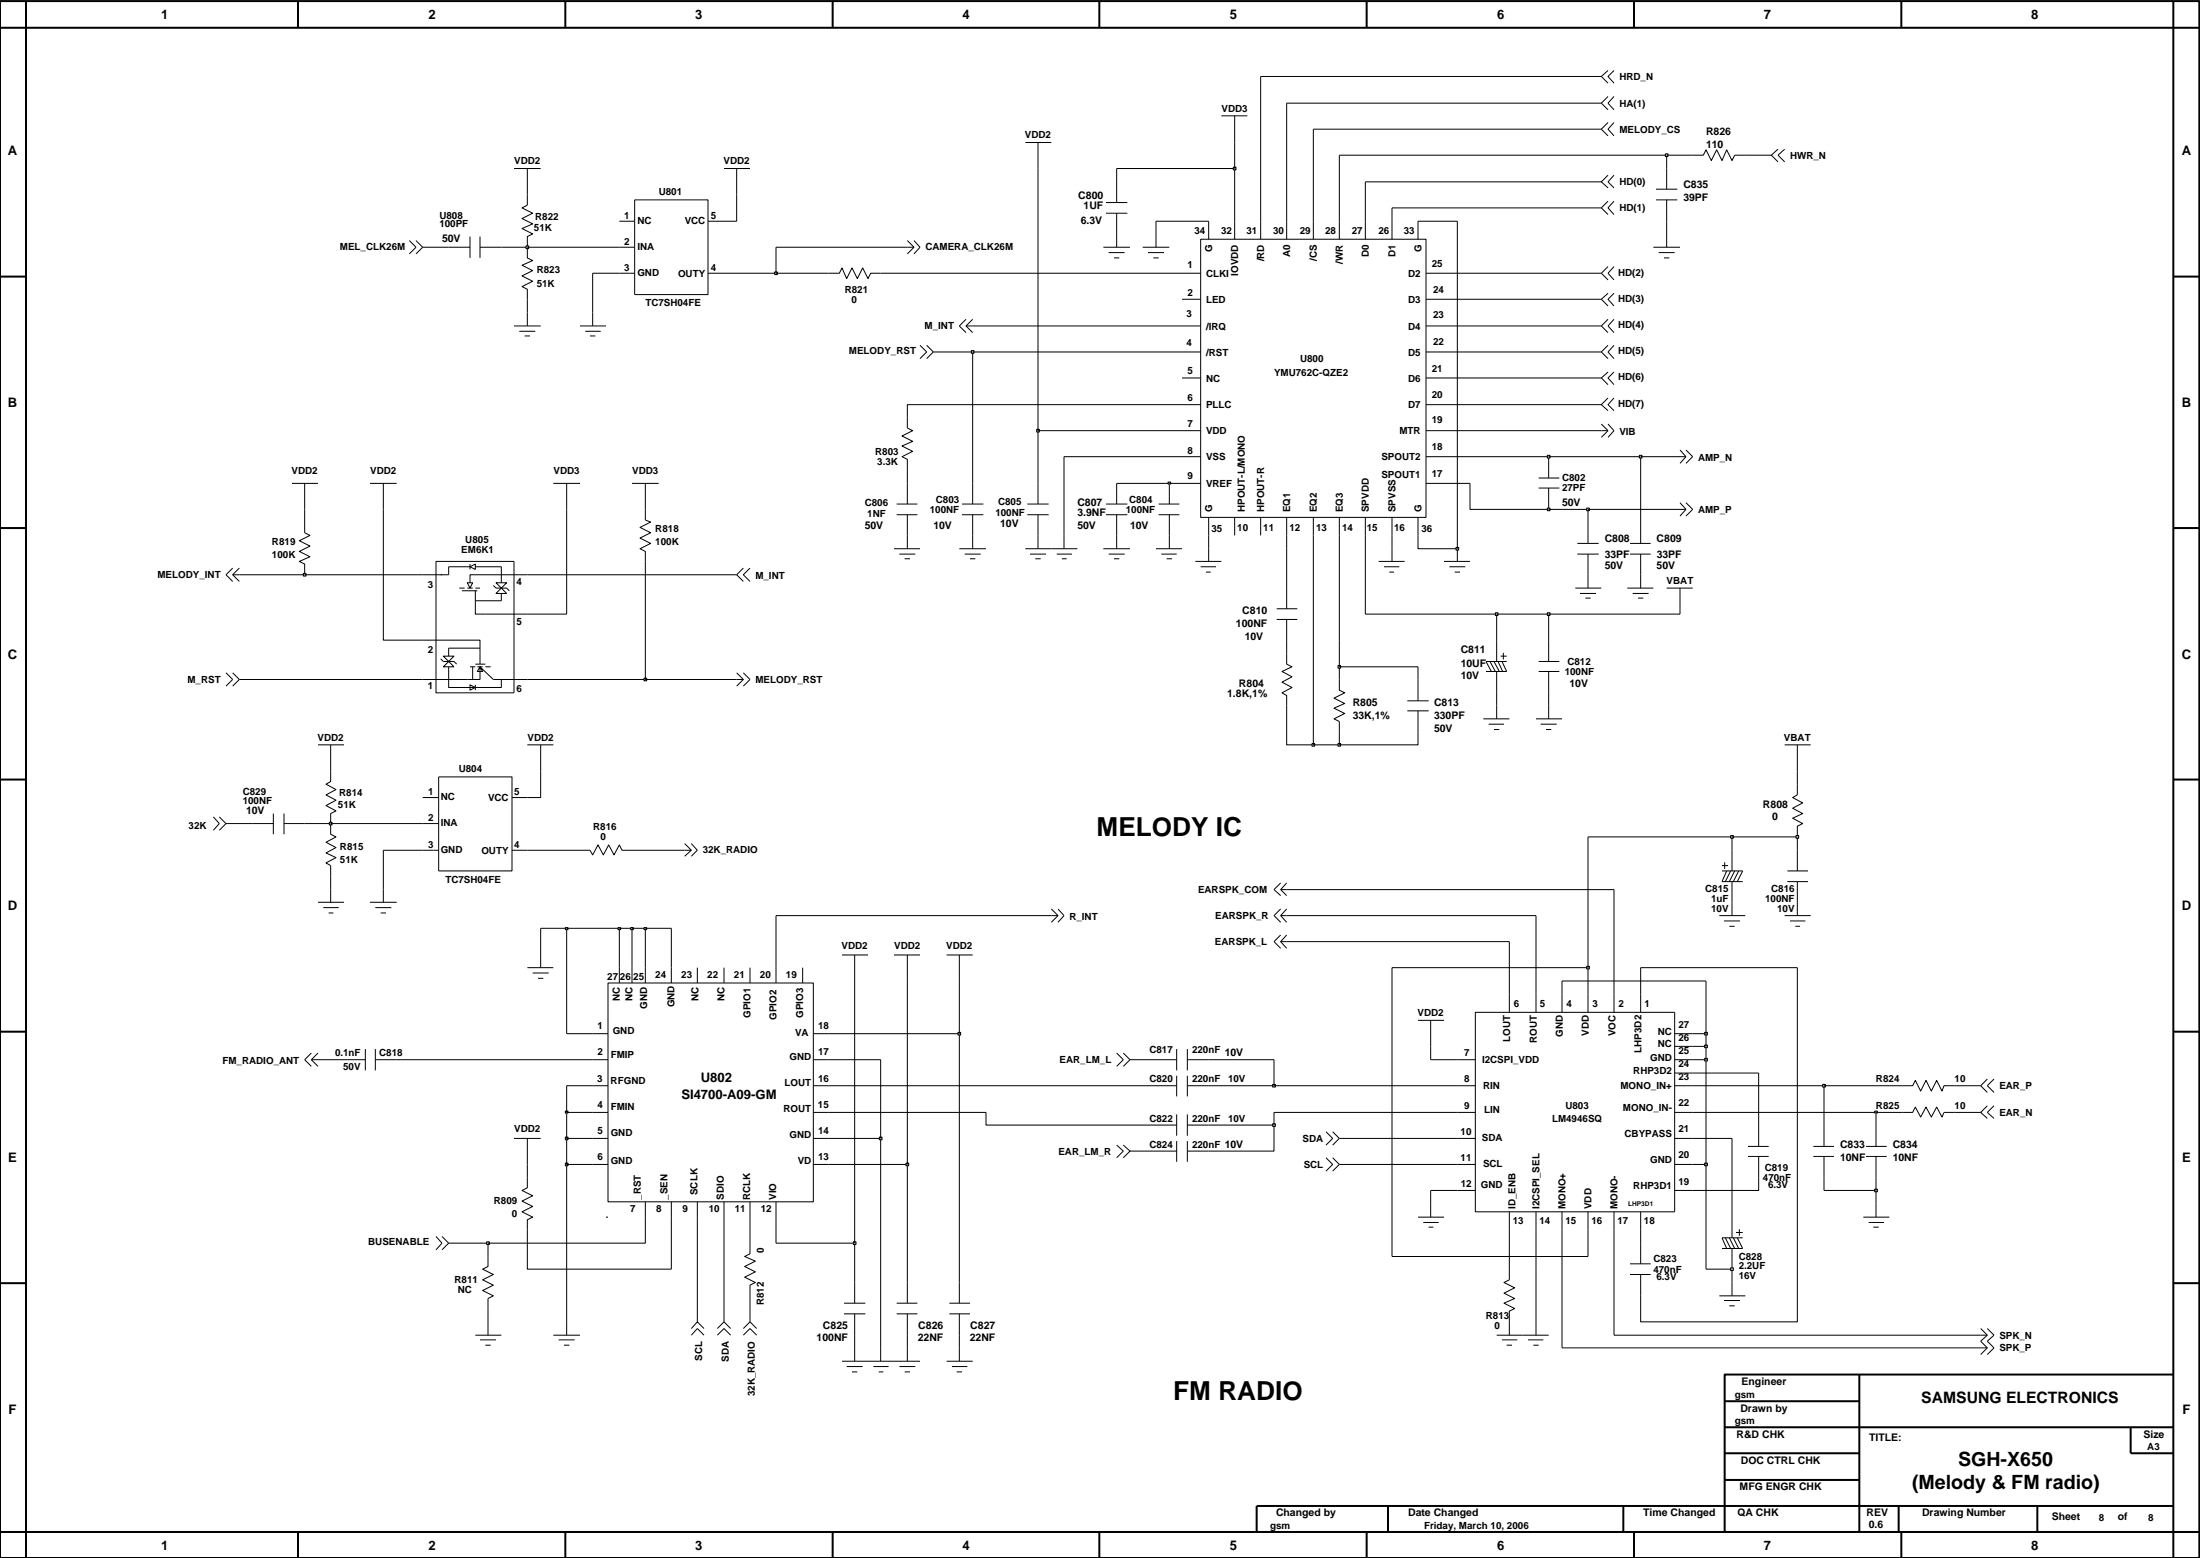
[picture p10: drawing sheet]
<svg xmlns="http://www.w3.org/2000/svg" width="279mm" height="198mm" viewBox="0 0 279 198" stroke-linecap="round" stroke-linejoin="round" font-family="sans-serif">
<g fill="none" stroke="#000" stroke-width=".13">
<path d="M130.2 18.1h3.3M131.8 18.1v3.3M155.1 14.7h3.3M156.8 14.7v3.4M204.2 15.5l-.8 .9 .8 .8M204.2 12.2l-.8 .9 .8 .8M204.2 8.9l-.8 .8 .8 .9M205 15.5l-.8 .9 .8 .8M205 8.9l-.8 .8 .8 .9M205 12.2l-.8 .9 .8 .8M215 19.7h1.3l.4-.7 .6 1.4 .7-1.4 .7 1.4 .6-1.4 .7 1.4 .3-.7h1.4M225.8 18.9l-.8 .8 .8 .8"/>
<path d="M226.7 18.9l-.9 .8 .9 .8M52 30.5l.8 .9-.8 .8M52.8 30.5l.9 .9-.9 .8M57 31.4h2.7M59.7 30v2.7M61 31.4h2.7M61 30v2.7M65.3 21.4h3.4M67 21.4v4.6l-.7 .4 1.3 .7-1.3 .6 1.3 .7-1.3 .6 1.3 .7-.6 .3v2.7l.6 .4-1.3 .6 1.3 .6-1.3 .7 1.3 .7-1.3 .7 .7 .3v1.3M67 39.7v1.7M75.3 39.7v1.7M78.7 31.4h1.9"/>
<path d="M78.7 34.7h1.9M78.7 28.1h1.9M80.6 25.4h9.3v12h-9.3zM89.9 34.7h2M89.9 28.1h2M91.9 21.4h3.3M93.6 21.4v3.3M105.2 34.7h1.4l.3-.7 .6 1.4 .7-1.4 .7 1.4 .7-1.4 .6 1.4 .4-.7h1.2M115.2 30.5l.9 .9-.9 .8M115.2 31.4h.9M116.1 30.5l.7 .9-.7 .8M140.1 31.4h3.4"/>
<path d="M140.5 27.1h2.7M140.5 25.7h2.7M140.8 32.1h2M141.5 32.7h.7M141.8 23.1v2.6M141.8 27.1v4.3M145.1 31.4h3.4M145.8 32.1h2M146.5 32.7h.7M146.8 29.7v1.7M150.1 34.7h2.4M150.1 38h2.4"/>
<path d="M152.5 30.4h28.6v35.3h-28.6zM153.5 28.1v2.3M156.8 28.1v2.3M160.1 28.1v2.3M163.4 28.1v2.3M166.8 28.1v2.3M170.1 28.1v2.3M173.4 28.1v2.3M176.8 28.1v2.3M180.1 28.1v2.3M181.1 34.7h2.3M181.1 38h2.3"/>
<path d="M204.2 22.2l-.8 .9 .8 .7M204.2 37.2l-.8 .8 .8 .8M204.2 25.5l-.8 .9 .8 .8M204.2 33.8l-.8 .9 .8 .8M205 37.2l-.8 .8 .8 .8M205 25.5l-.8 .9 .8 .8M205 33.8l-.8 .9 .8 .8M205 22.2l-.8 .9 .8 .7M210 31.4h3.4M210.3 25.4h2.7M210.3 24h2.7M210.7 32.1h2"/>
<path d="M211.3 32.7h.7M211.7 21.4v2.6M211.7 25.4v2.7M211.7 29.7v1.7M65.3 41.4h3.4M66 42h2M66.6 42.6h.7M73.7 41.4h3.3M74.3 42h2M74.9 42.6h.7M115.2 53v1.3l.7 .4-1.3 .6 1.3 .7-1.3 .6 1.3 .7-1.3 .7 .6 .3v1.4M116.8 43.8l.9 .9-.9 .8"/>
<path d="M117.7 43.8l.8 .9-.8 .8M122.7 41.4h.8M122.7 40.5l-.9 .9 .9 .8M123.5 40.5l-.8 .9 .8 .8M150.1 41.4h2.4M150.1 54.7h2.4M150.1 44.7h2.4M150.1 48h2.4M150.1 51.4h2.4M150.1 58h2.4M181.1 41.4h2.3M181.1 54.7h2.3"/>
<path d="M181.1 44.7h2.3M181.1 48h2.3M181.1 51.4h2.3M181.1 58h2.3M196.7 58v2.7M203.4 53.8l.8 .9M203.4 54.7h.8M204.2 50.5l-.8 .9 .8 .7M204.2 53.8l.8 .9-.8 .8M204.2 54.7l-.8 .8M204.2 47.2l-.8 .8 .8 .8M204.2 43.8l-.8 .9 .8 .8"/>
<path d="M204.2 40.5l-.8 .9 .8 .8M205 47.2l-.8 .8 .8 .8M205 50.5l-.8 .9 .8 .7M205 43.8l-.8 .9 .8 .8M205 40.5l-.8 .9 .8 .8M213.4 58h.7M213.4 57.1l.7 .9M214.1 57.1l.9 .9-.9 .8M214.1 58l-.7 .8M29.5 73h.9M29.5 72.1l-.8 .9 .8 .8M29.5 73l.9 .8"/>
<path d="M30.4 72.1l-.9 .9M37.1 61.4h3.3M38.7 66.3v1.3l.7 .4-1.4 .6 1.4 .7-1.4 .7 1.4 .7-1.4 .6 .7 .3v1.4M38.7 61.4v3.3M47 61.4h3.4M48.7 61.4v3.3M55.4 71.3h9.9v16.6h-9.9zM58.3 74.6h.7M58.7 75h1.9M59.4 74h.6l-.3 .6zM59.4 74.6h.6M59.7 71.9l.7-.3v.7z"/>
<path d="M59.7 71.9h-2.7v1.1h-3.3M59.7 71.6v.7M60.4 75v2.9h6.6M60.4 74.6h.6M60.4 71.9h3.3v2.1M62.7 74.3l.3 .3h1.3l.4 .4M63 74h1.3l-.6 .6zM63.7 74.6l.6 .7h-1.3zM63.7 75.3v1h-3.3M67 73h-7.3v1M70.3 61.4h3.4M72 61.4v3.3"/>
<path d="M80.3 61.4h3.4M82 61.4v4.6l.6 .3-1.3 .6 1.3 .7-1.3 .7 1.3 .7-1.3 .7 .7 .3v1.3M94.4 72.1l-.8 .9 .8 .8M95.2 72.1l-.8 .9 .8 .8M113.5 69.7h3.3M113.9 65.3h2.6M113.9 64h2.6M114.2 70.3h2M114.9 70.9h.7M115.2 61.4v2.6M115.2 65.3v4.4M121.8 69.7h3.4"/>
<path d="M122.2 65.3h2.7M122.2 64h2.7M122.5 70.3h2M123.2 70.9h.7M123.5 61.4v2.6M123.5 65.3v4.4M130.2 69.7h6.6M130.5 65.3h2.7M130.5 64h2.7M130.8 70.3h2M131.5 70.9h.7M131.8 61.4v2.6"/>
<path d="M131.8 65.3v4.4M134.2 70.3h1.9M134.9 70.9h.6M135.1 68v1.7M140.1 69.7h3.4M140.5 65.3h2.7M140.5 64h2.7M140.8 70.3h2M141.5 70.9h.7M141.8 61.4v2.6M141.8 65.3v4.4M146.8 69.7h3.3"/>
<path d="M147.2 65.3h2.6M147.2 64h2.6M147.5 70.3h1.9M148.2 70.9h.6M148.5 61.4v2.6M148.5 65.3v4.4M150.1 61.4h2.4M151.8 71.3h3.3M152.5 71.9h1.9M153.2 72.6h.6M153.5 65.7v2.3M153.5 69.7v1.6"/>
<path d="M156.8 65.7v2.3M160.1 65.7v2.3M162.1 78.6h2.7M162.1 77.3h2.7M163.4 65.7v2.3M163.4 74.6v2.7M163.4 78.6v2.6M166.8 65.7v2.3M170.1 65.7v2.3M173.4 65.7v2.3M175.1 71.3h3.3M175.8 71.9h1.9"/>
<path d="M176.4 72.6h.6M176.8 65.7v2.3M176.8 69.7v1.6M180.1 65.7v2.3M181.1 61.4h2.3M183.4 71.3h3.3M184.1 71.9h2M184.7 72.6h.7M185.1 69.7v1.6M195.4 61.9h2.6M195.4 60.7h2.6M196.7 61.9v2.8"/>
<path d="M200.1 74.6h3.3M200.3 70.3h2.7M200.3 69h2.7M200.7 75.3h2M201.3 75.9h.7M201.7 66.3v2.7M201.7 70.3v4.3M206.7 74.6h3.3M207 70.3h2.6M207 69h2.6M207.3 75.3h2.1M208 75.9h.7"/>
<path d="M208.4 66.3v2.7M208.4 70.3v4.3M211.7 74.6h3.3M213.4 74.6v3.3M213.4 63.8l.7 .9M213.4 64.7h.7M214.1 63.8l.9 .9-.9 .8M214.1 64.7l-.7 .8M28.7 85.4l.8 .8-.8 .9M29.5 85.4l.9 .8-.9 .9M40.4 94.5h3.3M42 94.5v4.7l-.6 .3 1.3 .7-1.3 .7 1.3 .7-1.3 .6 1.3 .7-.7 .4v2.6l.7 .3-1.3 .7 1.3 .7-1.3 .7 1.3 .6-1.3 .6 .6 .4v1.3"/>
<path d="M53.7 86.2h7.3v-1.6l.3 .6h-.7l.4-.6 1.7 1.6h4.3M53.7 81.2h7.3v3.1M55.7 98.6h9.3v11.9h-9.3zM56 83.6l.3 .4h1.4l.3 .3M56.3 84.6l.7-.6 .7 .6zM56.3 83.3h1.4l-.7 .7zM57 84.6v2.7h6.7v-1.1M59.7 86.9l.7 .4-.7 .3zM59.7 84.6h.7M60 84.6v1.6M60.4 84.3h1.2M60.4 86.9v.7"/>
<path d="M60.6 84.6h.7M61 82.3h-4v1M61.6 84.6h.7M67 94.5h3.3M68.7 94.5v3.4M93.6 85.4l.8 .8-.8 .9M93.6 86.2h.8M94.4 85.4l.8 .8-.8 .9M163.4 82.9v1.4l.7 .3-1.3 .6 1.3 .7-1.3 .7 1.3 .7-1.3 .6 .6 .4v1.2M170.1 86.2v1.4l.7 .3-1.4 .7 1.4 .7-1.4 .6 1.4 .7-1.4 .6 .7 .4v1.3M178.7 90.2h2.7M178.7 89h2.7"/>
<path d="M180.1 86.2v2.8M180.1 90.2v2.7M188.4 91.2h3.3M189.1 91.9h1.9M189.2 84l.7 1.2M189.7 84l.7 1.2M189.7 92.6h.7M190.1 81.2v2.8M190.1 85.2v2.7M190.1 89.5v1.7M190.2 84l.6 1.2M190.6 83.3h.7"/>
<path d="M190.8 84l.5 1.2h-2.6M190.9 82.9v.8M191.3 84h-2.6l.7 1.2M195.1 91.2h3.3M195.4 85.2h2.6M195.4 84h2.6M195.7 91.9h2M196.3 92.6h.7M196.7 81.2v2.8M196.7 85.2v2.7M196.7 89.5v1.7M226.7 94.5h3.3"/>
<path d="M228.3 99.5v1.4l-.6 .3 1.2 .7-1.2 .7 1.2 .7-1.2 .6 1.2 .6-.6 .4v1.3M228.3 94.5v3.4M27.1 103.7l.8 .8-.8 .9M27.9 103.7l.8 .8-.8 .9M32.1 104.5h2.6M34.7 103.3v2.6M36.1 104.5h2.6M36.1 103.3v2.6M40.4 114.5h3.3M41.1 115.2h1.9M41.7 115.9h.6M42 112.9v1.6"/>
<path d="M47 114.5h3.4M47.7 115.2h2M48.3 115.9h.7M48.7 112.9v1.6M53.7 101.2h2M53.7 107.9h2M53.7 104.5h2M65 101.2h2M65 107.9h2M73.7 107.9h1.2l.4 .6 .6-1.3 .7 1.3 .7-1.3 .7 1.3 .7-1.3 .3 .7h1.3M87 107.9h.8M87 107.1l.8 .8"/>
<path d="M87.8 107.1l.8 .8-.8 .8M87.8 107.9l-.8 .8M133.5 115.4l.9 .8-.9 .9M133.5 116.2h.9M134.4 115.4l.7 .8-.7 .9M162.6 112.1l-.8 .8 .8 .8M162.6 112.9l.8 .8M162.6 112.9h.8M162.6 118.7l-.8 .8 .8 .9M162.6 119.5h.8M162.6 116.2h.8M162.6 115.4l-.8 .8 .8 .9"/>
<path d="M162.6 116.2l.8 .9M163.4 118.7l-.8 .8 .8 .9M163.4 112.1l-.8 .8M163.4 115.4l-.8 .8M218.4 116.2h3.3M218.7 110.5h2.6l-.7 1.4M218.7 109.9h.8M218.9 116.9h2.1M219 109.4v.9M219.3 110.5l-.6 1.4h2.6M219.6 117.6h.7M219.8 110.5l-.7 1.4"/>
<path d="M220 107.9v2.6M220 111.9v4.3M220.3 110.5l-.7 1.4M220.8 110.5l-.7 1.4M226.7 116.2h3.3M227 111.9h2.6M227 110.5h2.6M227.3 116.9h2M228 117.6h.6M228.3 107.9v2.6M228.3 111.9v4.3M39.5 134.5h.9"/>
<path d="M39.5 133.7l-.8 .8 .8 .9M39.5 134.5l.9 .9M40.4 133.7l-.9 .8M43.7 134.5h2.7M46.4 133.2v2.7M47.7 134.5h2.7M47.7 133.2v2.7M67 122.8h3.3M67.6 123.5h2.1M68.3 124.2h.7M68.7 121.2v1.6M75.3 134.5h1.9"/>
<path d="M75.3 137.8h1.9M75.3 131.2h1.9M77.2 124.8h26.1v27.7h-26.1zM78.7 122.8v2M80.3 122.8v2M82 122.8v2M85.3 122.8v2M88.6 122.8v2M91.9 122.8v2M95.2 122.8v2M98.6 122.8v2M101.9 122.8v2"/>
<path d="M103.3 134.5h1.9M103.3 137.8h1.9M103.3 131.2h1.9M106.9 121.2h3.3M108.5 121.2v3.3M113.5 121.2h3.3M115.2 121.2v3.3M120.2 121.2h3.3M121.8 121.2v3.3M121.8 131.2v34.2M141.8 133.7l.9 .8-.9 .9M142.7 133.7l.8 .8-.8 .9"/>
<path d="M146.8 134.5h2.6M146.8 137.8h2.6M149.4 133.2v2.7M149.4 136.5v2.7M150.8 134.5h2.7M150.8 133.2v2.7M150.8 136.5v2.7M150.8 137.8h2.7M180.1 129.5h3.3M181.7 129.5v3.3M185.1 134.5h2.3M185.1 137.8h2.3"/>
<path d="M187.4 128.5h25.3v25.3h-25.3zM191.7 126.2v2.3M195.1 126.2v2.3M198.4 126.2v2.3M201.7 126.2v2.3M205 126.2v2.3M208.4 126.2v2.3M212.7 134.5h2.3M212.7 137.8h2.3M212.7 131.2h2.3M212.7 136.2h2.3M212.7 132.8h2.3"/>
<path d="M228.3 122.8v45h-19.9v-6M241.6 137.8h1.3l.3-.7 .7 1.4 .7-1.4 .7 1.4 .7-1.4 .6 1.4 .3-.7h1.3M252.4 137l-.9 .8 .9 .9M253.2 137l-.8 .8 .8 .9M55.4 156.9l.7 .9-.7 .8M56.1 156.9l.9 .9-.9 .8M62 159.5v1.3l-.7 .3 1.4 .7-1.4 .6 1.4 .7-1.4 .7 1.4 .7-.7 .3v4.7M65.3 144.5h3.4M67 149.5v1.3l-.7 .3 1.3 .7-1.3 .7 1.3 .6-1.3 .7 1.3 .7-.6 .3v6.3h18.3v-8.6M67 144.5v3.3M72 147.8v21.7M75.3 147.8h1.9"/>
<path d="M75.3 144.5h1.9M75.3 141.2h1.9M77 154.5h.2M82 152.5v2M88.6 152.5v15.3M91.9 152.5v15.3M95.2 157.8v1.3l-.6 .4 1.3 .6-1.3 .7 1.3 .6-1.3 .7 1.3 .7-.7 .3v4.7M95.2 152.5v2M98.6 152.5v2M103.3 147.8h1.9M103.3 144.5h1.9M103.3 141.2h1.9"/>
<path d="M108.5 157.8v7.6M111.8 144.5v28.3M115.2 147.8v17.6M141.8 145.3l.9 .8-.9 .9M142.7 145.3l.8 .8-.8 .9M146.8 142.8h2.6M146.8 146.1h2.6M149.4 141.4v2.8M149.4 144.8v2.7M150.8 141.4v2.8M150.8 144.8v2.7M150.8 142.8h2.7"/>
<path d="M150.8 146.1h2.7M168.4 143.6l.8 .9-.8 .8M168.4 147l.8 .8-.8 .8M169.2 143.6l.9 .9-.9 .8M169.2 147l.9 .8-.9 .8M180.1 154.5h3.3M180.8 155.2h1.9M181.4 155.8h.6M181.7 152.8v1.7M185.1 147.8h2.3M185.1 144.5h2.3M185.1 141.2h2.3"/>
<path d="M185.1 151.1h2.3M191.7 153.8v8.6l-.7 .4 1.4 .7-1.4 .6 1.4 .7-1.4 .6 1.4 .7-.7 .3v3.1M195.1 153.8v15.7M198.4 153.8v17.3h54M201.7 153.8v2.3M205 153.8v15.7h47.4M208.4 153.8v2.3M208.4 157.8v2.6M212.7 147.8h2.3M212.7 144.5h2.3M212.7 141.2h2.3M212.7 151.1h2.3"/>
<path d="M216.7 147.8v13.3h3.3M219.1 157.1l.7 1.4M219.6 157.1l.7 1.4M220 154.5v2.6M220 158.5v6M220.1 157.1l.7 1.4M220.5 156.4h.8M220.6 157.1l.7 1.4h-2.6M220.9 156v.9M221.3 157.1h-2.6l.6 1.4M222 146.8h2.6M222 145.5h2.6"/>
<path d="M223.4 142.8v2.7M223.4 146.8v2.7M230.3 146.8h2.6M230.3 145.5h2.6M231.6 142.8v2.7M231.6 146.8v2.7M236.6 154.5h3.3M237 146.8h2.6M237 145.5h2.6M237.3 155.2h2M237.9 155.8h.7M238.3 142.8v2.7"/>
<path d="M238.3 146.8v2.7M238.3 152.8v1.7M241.6 141.2h1.3l.3-.7 .7 1.3 .7-1.3 .7 1.3 .7-1.3 .6 1.3 .3-.6h1.3M252.4 140.3l-.9 .9 .9 .8M253.2 140.3l-.8 .9 .8 .8M60.4 169.5h3.3M61 170.1h2M61.6 170.7h.7M70.3 169.5h3.4M71 170.1h2M71.6 170.7h.7M87.8 168.6l.8-.8 .8 .8"/>
<path d="M87.8 169.5l.8-.9 .8 .9M91.1 169.5l.8-.9 .9 .9M91.9 167.8l-.8 .8M91.9 167.8l.9 .8M94.4 169.5l.8-.9 .9 .9M95.2 167.8l-.8 .8M95.2 167.8l.9 .8M106.9 172.8h9.9M107.2 166.8h2.7M107.2 165.4h2.7M107.5 173.5h2.1M108.2 174.1h.7"/>
<path d="M108.5 166.8v6M110.9 173.5h2M111.6 174.1h.6M113.9 166.8h2.6M113.9 165.4h2.6M114.2 173.5h2M114.9 174.1h.7M115.2 166.8v6M120.2 172.8h3.3M120.6 166.8h2.6M120.6 165.4h2.6M120.9 173.5h2"/>
<path d="M121.5 174.1h.7M121.8 166.8v6M190.1 169.5h6.6M190.8 170.1h1.9M191.3 170.7h.7M194.1 170.1h1.9M194.7 170.7h.7M207 161.8h2.6M207 160.4h2.6M218.4 164.5h3.3M218.9 165.1h2.1M219.6 165.7h.7"/>
<path d="M251.5 168.6l.9 .9M252.4 168.6l.8 .9-.8 .7 .8 .9-.8 .8M252.4 169.5l-.9 .7 .9 .9M252.4 171.1l-.9 .8"/>
</g>
<path d="M219.8 160.9h.3v.4h-.3z" fill-rule="evenodd" fill="#c3c3c3"/>
<path d="M176.8 122.8v36.7h24.9v-3.4M57 157.8h5v1.7M219.8 160.9h.3v.4h-.3z" fill="none" stroke="#000" stroke-width=".13"/>
<path d="M61.8 157.6h.3v.4h-.3z" fill-rule="evenodd" fill="#c3c3c3"/>
<path d="M61.8 157.6h.3v.4h-.3zM82 154.5v3.3h-20M95.2 154.5v3.3M98.6 154.5v3.3h9.9" fill="none" stroke="#000" stroke-width=".13"/>
<path d="M108.4 157.6h.3v.4h-.3z" fill="#c3c3c3"/>
<path d="M108.5 124.5v33.3M108.4 157.6h.3v.4h-.3zM185.1 151.1h-3.4v1.7M208.4 156.1v1.7M220 144.5v10M223.4 149.5v1.6h-8.4M231.6 149.5v1.6h6.7v1.7" fill="none" stroke="#000" stroke-width=".13"/>
<path d="M238.1 150.9h.3v.4h-.3z" fill-rule="evenodd" fill="#c3c3c3"/>
<path d="M67 147.8v1.7M238.1 150.9h.3v.4h-.3zM238.3 149.5v1.6" fill="none" stroke="#000" stroke-width=".13"/>
<path d="M71.8 147.6h.3v.4h-.3z" fill-rule="evenodd" fill="#c3c3c3"/>
<path d="M71.8 147.6h.3v.4h-.3zM72 144.5v3.3h3.3M105.2 147.8h10" fill="none" stroke="#000" stroke-width=".13"/>
<path d="M115.1 147.6h.3v.4h-.3z" fill-rule="evenodd" fill="#c3c3c3"/>
<path d="M115.2 124.5v23.3M115.1 147.6h.3v.4h-.3zM170.1 147.8h15M215 147.8h1.7" fill="none" stroke="#000" stroke-width=".13"/>
<path d="M216.5 147.6h.3v.4h-.3z" fill-rule="evenodd" fill="#c3c3c3"/>
<path d="M216.7 134.5v13.3M143.5 146.1h3.3M161.8 142.8v3.3h-8.3M216.5 147.6h.3v.4h-.3z" fill="none" stroke="#000" stroke-width=".13"/>
<path d="M71.8 144.3h.3v.4h-.3z" fill="#c3c3c3"/>
<path d="M71.8 144.3h.3v.4h-.3zM72 141.2v3.3h3.3M105.2 144.5h6.6" fill="none" stroke="#000" stroke-width=".13"/>
<path d="M111.7 144.3h.3v.4h-.3z" fill="#c3c3c3"/>
<path d="M111.8 134.5v10M111.7 144.3h.3v.4h-.3zM125.2 141.2v1.6h21.6M153.5 142.8h8.3M170.1 144.5h15M215 144.5h5" fill="none" stroke="#000" stroke-width=".13"/>
<path d="M161.6 142.6h.4v.4h-.4z" fill="#c3c3c3"/>
<path d="M223.4 136.2v6.6M231.6 137.8v5M161.6 142.6h.4v.4h-.4zM161.8 141.2v1.6M238.3 141.2v1.6" fill="none" stroke="#000" stroke-width=".13"/>
<path d="M71.8 141h.3v.3h-.3z" fill="#c3c3c3"/>
<path d="M72 137.8v3.4h3.3M71.8 141h.3v.3h-.3zM105.2 141.2h20M161.8 141.2h23.3M215 141.2h23.3" fill="none" stroke="#000" stroke-width=".13"/>
<path d="M238.1 141h.3v.3h-.3z" fill="#c3c3c3"/>
<path d="M72 137.8h3.3M105.2 137.8h41.6M153.5 137.8h8.3M238.1 141h.3v.3h-.3zM238.3 141.2h3.3M248.2 141.2h3.3" fill="none" stroke="#000" stroke-width=".13"/>
<path d="M161.6 137.6h.4v.4h-.4z" fill="#c3c3c3"/>
<path d="M161.6 137.6h.4v.4h-.4zM161.8 134.5v3.3h23.3M215 137.8h16.6" fill="none" stroke="#000" stroke-width=".13"/>
<path d="M231.5 137.6h.3v.4h-.3z" fill="#c3c3c3"/>
<path d="M40.4 134.5h3.3M50.4 134.5h24.9M105.2 134.5h6.6M143.5 134.5h3.3M153.5 134.5h8.3M181.7 132.8v1.7h3.4M215 136.2h8.4M215 134.5h1.7M231.5 137.6h.3v.4h-.3zM231.6 137.8h10M248.2 137.8h3.3" fill="none" stroke="#000" stroke-width=".13"/>
<path d="M216.5 134.3h.3v.4h-.3z" fill="#c3c3c3"/>
<path d="M215 132.8h1.7v1.7M216.5 134.3h.3v.4h-.3z" fill="none" stroke="#000" stroke-width=".13"/>
<path d="M216.5 132.6h.3v.4h-.3z" fill="#c3c3c3"/>
<path d="M72 117.8v13.4h3.3M105.2 131.2h16.6M216.5 132.6h.3v.4h-.3zM216.7 131.2v1.6" fill="none" stroke="#000" stroke-width=".13"/>
<path d="M121.7 131h.3v.4h-.3z" fill-rule="evenodd" fill="#c3c3c3"/>
<path d="M121.7 131h.3v.4h-.3zM121.8 124.5v6.7M215 131.2h1.7" fill="none" stroke="#000" stroke-width=".13"/>
<path d="M216.5 131h.3v.4h-.3z" fill-rule="evenodd" fill="#c3c3c3"/>
<path d="M78.7 117.8v5M80.3 117.8v5M82 117.8v5M85.3 117.8v5M98.6 116.2v6.6M191.7 119.5v6.7M195.1 116.2v10M205 112.9v13.3M176.8 122.8h24.9v3.4M198.4 126.2v-1.7h18.3v6.7M208.4 122.8v3.4M216.5 131h.3v.4h-.3z" fill="none" stroke="#000" stroke-width=".13"/>
<path d="M201.5 122.7h.3v.3h-.3z" fill="#c3c3c3"/>
<path d="M72 117.8h-3.3v3.4M163.4 119.5h28.3M201.7 106.2v16.6M201.5 122.7h.3v.3h-.3zM208.4 122.8h19.9" fill="none" stroke="#000" stroke-width=".13"/>
<path d="M71.8 117.7h.3v.3h-.3z" fill-rule="evenodd" fill="#c3c3c3"/>
<path d="M71.8 117.7h.3v.3h-.3zM72 117.8h6.7" fill="none" stroke="#000" stroke-width=".13"/>
<path d="M78.5 117.7h.3v.3h-.3z" fill-rule="evenodd" fill="#c3c3c3"/>
<path d="M78.5 117.7h.3v.3h-.3zM78.7 117.8h1.6" fill="none" stroke="#000" stroke-width=".13"/>
<path d="M80.1 117.7h.3v.3h-.3z" fill-rule="evenodd" fill="#c3c3c3"/>
<path d="M80.1 117.7h.3v.3h-.3zM80.3 117.8h1.7" fill="none" stroke="#000" stroke-width=".13"/>
<path d="M81.8 117.7h.3v.3h-.3z" fill-rule="evenodd" fill="#c3c3c3"/>
<path d="M42 111.2v1.7M53.7 107.9h-5v5M67 107.9h6.7M80.3 107.9h6.7M81.8 117.7h.3v.3h-.3zM82 117.8h3.3M98.6 116.2h34.9M163.4 116.2h31.7M163.4 112.9h41.6M201.7 106.2h18.3v1.7M228.3 106.2v1.7" fill="none" stroke="#000" stroke-width=".13"/>
<path d="M219.8 106.1h.3v.3h-.3z" fill="#c3c3c3"/>
<path d="M219.8 106.1h.3v.3h-.3zM220 106.2h8.3" fill="none" stroke="#000" stroke-width=".13"/>
<path d="M228.1 106.1h.3v.3h-.3z" fill="#c3c3c3"/>
<path d="M28.7 104.5h3.4M38.7 104.5h3.3M228.1 106.1h.3v.3h-.3z" fill="none" stroke="#000" stroke-width=".13"/>
<path d="M41.8 104.4h.4v.3h-.4z" fill="#c3c3c3"/>
<path d="M68.7 97.9v3.3h-1.7M163.4 89.5v5h3.4M228.3 97.9v1.6M41.8 104.4h.4v.3h-.4zM42 104.5h11.7" fill="none" stroke="#000" stroke-width=".13"/>
<path d="M166.6 94.4h.4v.3h-.4z" fill-rule="evenodd" fill="#c3c3c3"/>
<path d="M166.8 68v26.5h3.3M166.6 94.4h.4v.3h-.4z" fill="none" stroke="#000" stroke-width=".13"/>
<path d="M169.9 94.4h.4v.3h-.4z" fill-rule="evenodd" fill="#c3c3c3"/>
<path d="M30.4 86.2h23.3M67 86.2h15M169.9 94.4h.4v.3h-.4zM170.1 92.9v1.6h10v-1.6M190.1 87.9v1.6M196.7 87.9v1.6" fill="none" stroke="#000" stroke-width=".13"/>
<path d="M81.8 86.1h.3v.3h-.3z" fill-rule="evenodd" fill="#c3c3c3"/>
<path d="M82 71.3v14.9h11.6M81.8 86.1h.3v.3h-.3zM170.1 84.6v1.6M180.1 84.6v1.6" fill="none" stroke="#000" stroke-width=".13"/>
<path d="M169.9 84.5h.4v.3h-.4z" fill="#c3c3c3"/>
<path d="M48.7 64.7v16.5h5M72 64.7v13.2h-5M170.1 68v16.6h10M173.4 68v9.9h16.7v3.3M196.7 77.9v3.3M163.4 81.2v1.7M169.9 84.5h.4v.3h-.4z" fill="none" stroke="#000" stroke-width=".13"/>
<path d="M189.9 77.8h.3v.3h-.3z" fill-rule="evenodd" fill="#c3c3c3"/>
<path d="M189.9 77.8h.3v.3h-.3zM190.1 77.9h6.6" fill="none" stroke="#000" stroke-width=".13"/>
<path d="M196.5 77.8h.3v.3h-.3z" fill-rule="evenodd" fill="#c3c3c3"/>
<path d="M30.4 73h8.3M163.4 69.7v4.9M196.5 77.8h.3v.3h-.3zM196.7 77.9h16.7" fill="none" stroke="#000" stroke-width=".13"/>
<path d="M38.5 72.8h.4v.3h-.4z" fill="#c3c3c3"/>
<path d="M38.5 72.8h.4v.3h-.4zM38.7 73h15M67 73h26.6M153.5 68v1.7M163.4 68v1.7M176.8 68v1.7M180.1 68v1.7h5" fill="none" stroke="#000" stroke-width=".13"/>
<path d="M184.9 69.5h.4v.3h-.4z" fill="#c3c3c3"/>
<path d="M185.1 28.1v41.6M135.1 58v10M208.4 58v8.3M38.7 64.7v1.6M184.9 69.5h.4v.3h-.4zM186.7 61.4v3.3h10M201.7 64.7v1.6" fill="none" stroke="#000" stroke-width=".13"/>
<path d="M196.5 64.5h.3v.3h-.3z" fill-rule="evenodd" fill="#c3c3c3"/>
<path d="M196.5 64.5h.3v.3h-.3zM196.7 64.7h5" fill="none" stroke="#000" stroke-width=".13"/>
<path d="M201.5 64.5h.3v.3h-.3z" fill="#c3c3c3"/>
<path d="M115.2 59.7v1.7M123.5 44.7v16.7M131.8 54.7v6.7M141.8 61.4h6.7M201.5 64.5h.3v.3h-.3zM201.7 64.7h11.7" fill="none" stroke="#000" stroke-width=".13"/>
<path d="M148.3 61.2h.4v.2h-.4z" fill-rule="evenodd" fill="#c3c3c3"/>
<path d="M135.1 58h15M183.4 58h13.3M148.3 61.2h.4v.2h-.4zM148.5 61.4h1.6M183.4 61.4h3.3" fill="none" stroke="#000" stroke-width=".13"/>
<path d="M196.5 57.8h.3v.3h-.3z" fill="#c3c3c3"/>
<path d="M196.5 57.8h.3v.3h-.3zM196.7 58h11.7" fill="none" stroke="#000" stroke-width=".13"/>
<path d="M208.2 57.8h.3v.3h-.3z" fill="#c3c3c3"/>
<path d="M208.2 57.8h.3v.3h-.3zM208.4 58h5" fill="none" stroke="#000" stroke-width=".13"/>
<path d="M131.7 54.5h.3v.3h-.3z" fill="#c3c3c3"/>
<path d="M131.8 29.7v25h18.3M118.5 44.7h5M131.7 54.5h.3v.3h-.3zM150.1 51.4h-34.9v1.6M183.4 54.7h20M183.4 51.4h20M183.4 48h20" fill="none" stroke="#000" stroke-width=".13"/>
<path d="M123.4 44.5h.3v.3h-.3z" fill-rule="evenodd" fill="#c3c3c3"/>
<path d="M67 38v1.7M78.7 34.7h-3.4v5M91.9 34.7h6.7M183.4 38h20M123.4 44.5h.3v.3h-.3zM123.5 44.7h26.6M123.5 41.4h26.6M183.4 44.7h20M183.4 41.4h20" fill="none" stroke="#000" stroke-width=".13"/>
<path d="M98.4 34.5h.3v.4h-.3z" fill-rule="evenodd" fill="#c3c3c3"/>
<path d="M53.7 31.4h3.3M63.7 31.4h3.3M98.4 34.5h.3v.4h-.3zM98.6 31.4v3.3h6.6M111.8 34.7h38.3M183.4 34.7h20" fill="none" stroke="#000" stroke-width=".13"/>
<path d="M66.8 31.2h.3v.4h-.3z" fill-rule="evenodd" fill="#c3c3c3"/>
<g fill="none" stroke="#000" stroke-width=".13">
<path d="M160.1 9.7v18.4M163.4 13.1v15M166.8 16.4v11.7M170.1 19.7v8.4M66.8 31.2h.3v.4h-.3zM67 31.4h11.7M93.6 24.7v3.4h-1.7M98.6 31.4h16.6M131.8 21.4v8.3M141.8 23.1v-1.7h15v6.7M153.5 28.1h-6.7v1.6M180.1 28.1h5"/>
<path d="M203.4 23.1h-30v5M203.4 26.4h-26.6v1.7M211.7 28.1v1.6"/>
</g>
<path d="M156.6 21.2h.4v.4h-.4z" fill-rule="evenodd" fill="#c3c3c3"/>
<path d="M156.8 18.1v3.3M170.1 19.7h41.6v1.7M156.6 21.2h.4v.4h-.4z" fill="none" stroke="#000" stroke-width=".13"/>
<path d="M211.5 19.5h.3v.4h-.3z" fill="#c3c3c3"/>
<path d="M160.1 9.7h43.3M163.4 13.1h40M166.8 16.4h36.6M211.5 19.5h.3v.4h-.3zM211.7 19.7h3.3M221.7 19.7h3.3" fill="none" stroke="#000" stroke-width=".13"/>
<g fill="none" stroke="#000" stroke-width=".25">
<path d="M0 .1h279.3v197.7h-279.3zM0 3.5h279.3M3.3 .1v197.7M37.8 .1v3.4M71.8 .1v3.4M105.7 .1v3.4M139.6 .1v3.4M173.6 .1v3.4M207.5 .1v3.4M241.5 .1v3.4M276 .1v197.7M0 35.1h3.3"/>
<path d="M276 35.1h3.3M0 67h3.3M276 67h3.3M0 98.9h3.3M276 98.9h3.3M0 130.9h3.3M276 130.9h3.3M0 162.9h3.3M219 177.9h17.1M236.1 174.5v19.9M276 174.5h-57v19.9M276 162.9h3.3"/>
<path d="M0 194.4h279.3M37.8 194.4v3.4M71.8 194.4v3.4M105.7 194.4v3.4M139.6 194.4v3.4M173.6 194.4v3.4M176.3 191.1v3.3M206.2 191.1v3.3M207.5 194.4v3.4M219 181.2h57M219 184.5h17.1M219 187.8h17.1"/>
<path d="M241.1 191.1v3.3M241.5 194.4v3.4M258.7 191.1v3.3M270.6 181.2v3.3h5.4M276 191.1h-116.4v3.3"/>
</g>
<g font-size="3.3">
<text x="139.3" y="106.2">MELODY IC</text>
<text x="149" y="177.7">FM RADIO</text>
</g>
<g font-size="2.5">
<text x="242.8" y="188.9">(Melody &amp; FM radio)</text>
<text x="248.7" y="186.1">SGH-X650</text>
</g>
<text font-size="2" x="244" y="178.1">SAMSUNG ELECTRONICS</text>
<g font-size="1.7">
<text x="20.4" y="2.4">1</text>
<text x="54.4" y="2.4">2</text>
<text x="88.3" y="2.4">3</text>
<text x="122.2" y="2.4">4</text>
<text x="156.2" y="2.4">5</text>
<text x="190.1" y="2.4">6</text>
<text x="224" y="2.4">7</text>
<text x="257.9" y="2.4">8</text>
<text x="1" y="19.7">A</text>
<text x="277.1" y="19.7">A</text>
<text x="1" y="51.7">B</text>
<text x="277.1" y="51.7">B</text>
<text x="1" y="83.6">C</text>
<text x="277.1" y="83.6">C</text>
<text x="1" y="115.5">D</text>
<text x="277.1" y="115.5">D</text>
<text x="89" y="137.4">U802</text>
<text x="86.5" y="139.5">SI4700-A09-GM</text>
<text x="1.1" y="147.5">E</text>
<text x="277.2" y="147.5">E</text>
<text x="1.1" y="179.5">F</text>
<text x="277.2" y="179.5">F</text>
<text x="20.5" y="196.7">1</text>
<text x="54.4" y="196.7">2</text>
<text x="88.3" y="196.7">3</text>
<text x="122.2" y="196.7">4</text>
<text x="156.2" y="196.7">5</text>
<text x="190.1" y="196.7">6</text>
<text x="224" y="196.7">7</text>
<text x="257.9" y="196.7">8</text>
</g>
<g font-size="1.3">
<text x="216.7" y="17.1">R826</text>
<text x="213.8" y="23.8">C835</text>
<text x="216.7" y="18.8">110</text>
<text x="136.9" y="25.2">C800</text>
<text x="137.2" y="28.4">6.3V</text>
<text x="137.6" y="26.5">1UF</text>
<text x="213.8" y="25.5">39PF</text>
<text x="56.1" y="30.7">50V</text>
<text x="136.8" y="64.2">C807</text>
<text x="136.8" y="65.5">3.9NF</text>
<text x="198.4" y="64.2">50V</text>
<text x="109.8" y="67.1">50V</text>
<text x="118.5" y="67.1">10V</text>
<text x="127" y="66.9">10V</text>
<text x="136.8" y="67.1">50V</text>
<text x="143.5" y="67.1">10V</text>
<text x="203.8" y="68.8">C808</text>
<text x="203.8" y="70.8">33PF</text>
<text x="210.4" y="68.8">C809</text>
<text x="210.4" y="70.8">33PF</text>
<text x="157.8" y="77.9">C810</text>
<text x="203.8" y="72.2">50V</text>
<text x="210.4" y="72.2">50V</text>
<text x="157" y="79.6">100NF</text>
<text x="158.1" y="81.2">10V</text>
<text x="185.5" y="82.9">C811</text>
<text x="155.8" y="88.5">1.8K,1%</text>
<text x="157.3" y="87.2">R804</text>
<text x="171.8" y="89.5">R805</text>
<text x="182.1" y="89.5">C813</text>
<text x="185.5" y="86.2">10V</text>
<text x="185.5" y="84.6">10UF</text>
<text x="199.3" y="87.2">10V</text>
<text x="171.8" y="91.2">33K,1%</text>
<text x="182.1" y="91.2">330PF</text>
<text x="182.1" y="92.9">50V</text>
<text x="31.2" y="103.3">10V</text>
<text x="223.9" y="102.5">R808</text>
<text x="225.1" y="104.1">0</text>
<text x="155.5" y="134.1">10V</text>
<text x="233.7" y="147.4">10NF</text>
<text x="233.7" y="145.8">C833</text>
<text x="240.4" y="145.8">C834</text>
<text x="240.4" y="147.4">10NF</text>
<text x="103.7" y="170.2">100NF</text>
<text x="104.5" y="168.6">C825</text>
<text x="116.5" y="170.2">22NF</text>
<text x="116.6" y="168.6">C826</text>
<text x="123.2" y="170.2">22NF</text>
<text x="123.2" y="168.6">C827</text>
<text x="221" y="179.2">Drawn by</text>
<text x="221.2" y="175.8">Engineer</text>
<text x="220.5" y="182.5">R&amp;D CHK</text>
<text x="221.1" y="185.8">DOC CTRL CHK</text>
<text x="237.4" y="182.9">TITLE:</text>
<text x="272.2" y="182.5">Size</text>
<text x="220.9" y="189.1">MFG ENGR CHK</text>
<text x="162.1" y="192.5">Changed by</text>
<text x="178.8" y="192.5">Date Changed</text>
<text x="208.7" y="192.5">Time Changed</text>
<text x="220.6" y="192.5">QA CHK</text>
<text x="237.1" y="192.5">REV</text>
<text x="237.3" y="194">0.6</text>
<text x="244.1" y="192.5">Drawing Number</text>
<text x="260.6" y="193">Sheet</text>
<text x="269" y="193">of</text>
</g>
<g font-size="1.2">
<text x="205.7" y="10.2">HRD_N</text>
<text x="130.2" y="17.5">VDD2</text>
<text x="155.1" y="14.2">VDD3</text>
<text x="205.7" y="13.6">HA(1)</text>
<text x="205.7" y="16.9">MELODY_CS</text>
<text x="65.3" y="20.8">VDD2</text>
<text x="91.9" y="20.8">VDD2</text>
<text x="205.7" y="23.5">HD(0)</text>
<text x="227.3" y="20.2">HWR_N</text>
<text x="55.8" y="28.8">100PF</text>
<text x="55.8" y="27.7">U808</text>
<text x="67.8" y="29.3">51K</text>
<text x="68" y="27.9">R822</text>
<text x="79.2" y="27.7">1</text>
<text x="80.9" y="28.4">NC</text>
<text x="83.7" y="24.7">U801</text>
<text x="87" y="28.4">VCC</text>
<text x="90.3" y="27.7">5</text>
<text x="151.7" y="29.7">34</text>
<text x="155.1" y="29.7">32</text>
<text x="158.3" y="29.7">31</text>
<text x="161.7" y="29.7">30</text>
<text x="165.1" y="29.7">29</text>
<text x="168.3" y="29.7">28</text>
<text x="171.7" y="29.7">27</text>
<text x="175.1" y="29.7">26</text>
<text x="178.3" y="29.7">33</text>
<text x="205.7" y="26.8">HD(1)</text>
<text x="43.2" y="31.7">MEL_CLK26M</text>
<text x="68.2" y="34.7">R823</text>
<text x="79.2" y="34.3">3</text>
<text x="79.2" y="31">2</text>
<text x="80.9" y="35">GND</text>
<text x="80.9" y="31.7">INA</text>
<text x="86.1" y="35.1">OUTY</text>
<text x="90.3" y="34.3">4</text>
<text x="117.5" y="31.8">CAMERA_CLK26M</text>
<text x="150.8" y="34">1</text>
<text x="153.2" y="35.1">CLKI</text>
<text x="154" y="32" transform="rotate(-90 154 32)">G</text>
<text x="157.3" y="35" transform="rotate(-90 157.3 35)">IOVDD</text>
<text x="160.6" y="33.2" transform="rotate(-90 160.6 33.2)">/RD</text>
<text x="163.9" y="32.6" transform="rotate(-90 163.9 32.6)">A0</text>
<text x="167.3" y="33.1" transform="rotate(-90 167.3 33.1)">/CS</text>
<text x="170.6" y="33.5" transform="rotate(-90 170.6 33.5)">/WR</text>
<text x="173.9" y="32.6" transform="rotate(-90 173.9 32.6)">D0</text>
<text x="177.2" y="32.6" transform="rotate(-90 177.2 32.6)">D1</text>
<text x="178.8" y="35.1">D2</text>
<text x="180.5" y="32" transform="rotate(-90 180.5 32)">G</text>
<text x="181.8" y="33.8">25</text>
<text x="205.5" y="35">HD(2)</text>
<text x="68.2" y="36.4">51K</text>
<text x="82" y="38.8">TC7SH04FE</text>
<text x="107.3" y="37.2">R821</text>
<text x="108.1" y="38.4">0</text>
<text x="117.4" y="41.8">M_INT</text>
<text x="150.7" y="40.2">3</text>
<text x="150.8" y="37.6">2</text>
<text x="153.2" y="41.8">/IRQ</text>
<text x="153.2" y="38.4">LED</text>
<text x="178.8" y="38.4">D3</text>
<text x="178.8" y="41.8">D4</text>
<text x="182" y="37.2">24</text>
<text x="182" y="40.4">23</text>
<text x="205.5" y="41.7">HD(4)</text>
<text x="205.5" y="38.3">HD(3)</text>
<text x="107.8" y="45">MELODY_RST</text>
<text x="150.7" y="43.9">4</text>
<text x="150.8" y="47.5">5</text>
<text x="153.2" y="45.1">/RST</text>
<text x="161.8" y="47.7">YMU762C-QZE2</text>
<text x="165.1" y="46">U800</text>
<text x="178.8" y="45.1">D5</text>
<text x="181.8" y="47.2">21</text>
<text x="182" y="43.8">22</text>
<text x="205.5" y="45">HD(5)</text>
<text x="150.8" y="50.9">6</text>
<text x="153.2" y="48.4">NC</text>
<text x="153.2" y="51.8">PLLC</text>
<text x="178.8" y="48.4">D6</text>
<text x="178.8" y="51.8">D7</text>
<text x="181.8" y="50.5">20</text>
<text x="181.8" y="53.6">19</text>
<text x="205.5" y="51.7">HD(7)</text>
<text x="205.5" y="48.3">HD(6)</text>
<text x="111.1" y="57.7">R803</text>
<text x="111.4" y="59.1">3.3K</text>
<text x="150.8" y="54.2">7</text>
<text x="150.8" y="57.6">8</text>
<text x="153.2" y="58.4">VSS</text>
<text x="153.2" y="55.1">VDD</text>
<text x="175.4" y="58.4">SPOUT2</text>
<text x="177.7" y="55.1">MTR</text>
<text x="181.8" y="57.1">18</text>
<text x="205.7" y="55.2">VIB</text>
<text x="215.6" y="58.5">AMP_N</text>
<text x="37" y="60.1">VDD2</text>
<text x="47" y="60.1">VDD2</text>
<text x="70.3" y="60.1">VDD3</text>
<text x="80.3" y="60.1">VDD3</text>
<text x="109.8" y="64.2">C806</text>
<text x="110.2" y="65.6">1NF</text>
<text x="118.1" y="65.1">100NF</text>
<text x="118.9" y="63.9">C803</text>
<text x="126.4" y="65.5">100NF</text>
<text x="126.7" y="64.1">C805</text>
<text x="143" y="65.1">100NF</text>
<text x="143.4" y="63.9">C804</text>
<text x="150.8" y="60.8">9</text>
<text x="153.2" y="61.8">VREF</text>
<text x="154" y="65" transform="rotate(-90 154 65)">G</text>
<text x="158.1" y="65" transform="rotate(-90 158.1 65)">HPOUT-L/MONO</text>
<text x="160.6" y="65" transform="rotate(-90 160.6 65)">HPOUT-R</text>
<text x="163.9" y="65" transform="rotate(-90 163.9 65)">EQ1</text>
<text x="167.3" y="65" transform="rotate(-90 167.3 65)">EQ2</text>
<text x="170.6" y="65" transform="rotate(-90 170.6 65)">EQ3</text>
<text x="173.9" y="65" transform="rotate(-90 173.9 65)">SPVDD</text>
<text x="175.4" y="60.6">SPOUT1</text>
<text x="177.2" y="65" transform="rotate(-90 177.2 65)">SPVSS</text>
<text x="180.5" y="65" transform="rotate(-90 180.5 65)">G</text>
<text x="181.8" y="60.5">17</text>
<text x="198.4" y="61">C802</text>
<text x="198.4" y="62.3">27PF</text>
<text x="215.6" y="65.2">AMP_P</text>
<text x="34.5" y="69.2">R819</text>
<text x="34.5" y="70.8">100K</text>
<text x="58.6" y="70.1">EM6K1</text>
<text x="59.1" y="68.9">U805</text>
<text x="83.2" y="69.2">100K</text>
<text x="83.2" y="67.5">R818</text>
<text x="153.8" y="67.5">35</text>
<text x="157.1" y="67.4">10</text>
<text x="160.4" y="67.4">11</text>
<text x="163.7" y="67.4">12</text>
<text x="167.1" y="67.4">13</text>
<text x="170.4" y="67.4">14</text>
<text x="173.6" y="67.4">15</text>
<text x="177" y="67.4">16</text>
<text x="180.5" y="67.5">36</text>
<text x="20" y="73.4">MELODY_INT</text>
<text x="54.3" y="74.6">3</text>
<text x="65.6" y="74.3">4</text>
<text x="95.9" y="73.5">M_INT</text>
<text x="211.7" y="74.1">VBAT</text>
<text x="54.3" y="82.8">2</text>
<text x="65.6" y="79.3">5</text>
<text x="23.8" y="86.7">M_RST</text>
<text x="54.3" y="87.5">1</text>
<text x="65.6" y="87.8">6</text>
<text x="95.9" y="86.8">MELODY_RST</text>
<text x="198.7" y="85.7">100NF</text>
<text x="199.1" y="84.5">C812</text>
<text x="40.3" y="94.1">VDD2</text>
<text x="67" y="94.1">VDD2</text>
<text x="226.6" y="94.1">VBAT</text>
<text x="30.8" y="100.9">C829</text>
<text x="43.1" y="101.1">R814</text>
<text x="54.4" y="100.9">1</text>
<text x="56" y="101.6">NC</text>
<text x="58.3" y="97.9">U804</text>
<text x="62" y="101.7">VCC</text>
<text x="65.3" y="100.9">5</text>
<text x="24" y="105.2">32K</text>
<text x="30.8" y="102.1">100NF</text>
<text x="42.9" y="102.6">51K</text>
<text x="43.2" y="107.9">R815</text>
<text x="54.4" y="107.6">3</text>
<text x="54.4" y="104.2">2</text>
<text x="56" y="104.9">INA</text>
<text x="65.3" y="107.6">4</text>
<text x="75.3" y="105.3">R816</text>
<text x="76.3" y="106.6">0</text>
<text x="43.2" y="109.5">51K</text>
<text x="56" y="108.3">GND</text>
<text x="56.6" y="112.1">TC7SH04FE</text>
<text x="61.1" y="108.3">OUTY</text>
<text x="89.2" y="108.3">32K_RADIO</text>
<text x="152.1" y="113.4">EARSPK_COM</text>
<text x="216.6" y="113.3">C815</text>
<text x="224.9" y="113.3">C816</text>
<text x="135.8" y="116.7">R_INT</text>
<text x="154.3" y="120">EARSPK_L</text>
<text x="154.3" y="116.7">EARSPK_R</text>
<text x="217.3" y="115.8">10V</text>
<text x="217.3" y="114.5">1uF</text>
<text x="224.2" y="114.5">100NF</text>
<text x="225.7" y="115.8">10V</text>
<text x="77.1" y="124.3">27</text>
<text x="78.7" y="124.3">26</text>
<text x="80.4" y="124.3">25</text>
<text x="83.2" y="124.1">24</text>
<text x="86.5" y="124.1">23</text>
<text x="89.8" y="124.1">22</text>
<text x="93.2" y="124.1">21</text>
<text x="96.5" y="124.1">20</text>
<text x="99.8" y="124.1">19</text>
<text x="106.9" y="120.4">VDD2</text>
<text x="113.6" y="120.4">VDD2</text>
<text x="120.2" y="120.4">VDD2</text>
<text x="75.9" y="130.6">1</text>
<text x="77.8" y="131.2">GND</text>
<text x="78.7" y="127.1" transform="rotate(-90 78.7 127.1)">NC</text>
<text x="80.3" y="127.1" transform="rotate(-90 80.3 127.1)">NC</text>
<text x="82.2" y="128" transform="rotate(-90 82.2 128)">GND</text>
<text x="85.7" y="127.8" transform="rotate(-90 85.7 127.8)">GND</text>
<text x="88.7" y="127.1" transform="rotate(-90 88.7 127.1)">NC</text>
<text x="92" y="127.1" transform="rotate(-90 92 127.1)">NC</text>
<text x="95.3" y="129.2" transform="rotate(-90 95.3 129.2)">GPIO1</text>
<text x="98.6" y="129.5" transform="rotate(-90 98.6 129.5)">GPIO2</text>
<text x="101" y="131.5">VA</text>
<text x="102" y="129.2" transform="rotate(-90 102 129.2)">GPIO3</text>
<text x="103.9" y="130.6">18</text>
<text x="180" y="129">VDD2</text>
<text x="192.3" y="127.8">6</text>
<text x="195.6" y="127.8">5</text>
<text x="198.5" y="131.6" transform="rotate(-90 198.5 131.6)">GND</text>
<text x="199" y="127.8">4</text>
<text x="201.8" y="131.5" transform="rotate(-90 201.8 131.5)">VDD</text>
<text x="202.3" y="127.8">3</text>
<text x="205.2" y="131.5" transform="rotate(-90 205.2 131.5)">VOC</text>
<text x="205.6" y="127.8">2</text>
<text x="208.9" y="127.8">1</text>
<text x="210.5" y="131.3">NC</text>
<text x="213.2" y="130.4">27</text>
<text x="28.2" y="135">FM_RADIO_ANT</text>
<text x="42.5" y="134.1">0.1nF</text>
<text x="43.6" y="135.8">50V</text>
<text x="48.2" y="134.1">C818</text>
<text x="75.9" y="137.3">3</text>
<text x="75.9" y="133.9">2</text>
<text x="77.6" y="137.6">RFGND</text>
<text x="77.6" y="134.3">FMIP</text>
<text x="99.6" y="137.8">LOUT</text>
<text x="100.3" y="134.5">GND</text>
<text x="103.9" y="133.9">17</text>
<text x="103.9" y="137.3">16</text>
<text x="134.6" y="135">EAR_LM_L</text>
<text x="146" y="137.4">C820</text>
<text x="146" y="133.7">C817</text>
<text x="151.4" y="137.4">220nF</text>
<text x="151.4" y="133.7">220nF</text>
<text x="156" y="137.4">10V</text>
<text x="185.9" y="137.4">8</text>
<text x="185.9" y="134.1">7</text>
<text x="188.2" y="135">I2CSPI_VDD</text>
<text x="191.8" y="132.2" transform="rotate(-90 191.8 132.2)">LOUT</text>
<text x="195.2" y="132.4" transform="rotate(-90 195.2 132.4)">ROUT</text>
<text x="207.4" y="136.3">RHP3D2</text>
<text x="208.5" y="133.6" transform="rotate(-90 208.5 133.6)">LHP3D2</text>
<text x="209.6" y="134.6">GND</text>
<text x="210.5" y="132.9">NC</text>
<text x="213.2" y="137.1">23</text>
<text x="213.2" y="133.7">25</text>
<text x="213.2" y="132.1">26</text>
<text x="213.2" y="135.4">24</text>
<text x="238.3" y="137.4">R824</text>
<text x="248.2" y="137.4">10</text>
<text x="65.3" y="143.7">VDD2</text>
<text x="75.9" y="143.9">5</text>
<text x="75.9" y="140.6">4</text>
<text x="77.6" y="140.9">FMIN</text>
<text x="99.5" y="141.2">ROUT</text>
<text x="103.9" y="140.6">15</text>
<text x="103.9" y="143.9">14</text>
<text x="146" y="142.4">C822</text>
<text x="151.4" y="142.4">220nF</text>
<text x="156" y="142.4">10V</text>
<text x="185.9" y="140.8">9</text>
<text x="188.4" y="138.2">RIN</text>
<text x="188.5" y="141.2">LIN</text>
<text x="197.1" y="142.4">LM4946SQ</text>
<text x="198.8" y="140.8">U803</text>
<text x="205.8" y="138.3">MONO_IN+</text>
<text x="206.1" y="141">MONO_IN-</text>
<text x="213.2" y="143.7">21</text>
<text x="213.2" y="140.4">22</text>
<text x="238.3" y="140.8">R825</text>
<text x="248.2" y="140.8">10</text>
<text x="253.9" y="138.3">EAR_P</text>
<text x="253.9" y="141.7">EAR_N</text>
<text x="75.9" y="147.3">6</text>
<text x="77.6" y="144.2">GND</text>
<text x="77.6" y="147.8">GND</text>
<text x="100.3" y="144.5">GND</text>
<text x="101.3" y="147.8">VD</text>
<text x="103.9" y="147.3">13</text>
<text x="134.4" y="146.6">EAR_LM_R</text>
<text x="146" y="145.8">C824</text>
<text x="151.4" y="145.8">220nF 10V</text>
<text x="165.4" y="145">SDA</text>
<text x="165.6" y="148.3">SCL</text>
<text x="185.5" y="147.4">11</text>
<text x="185.5" y="144.1">10</text>
<text x="188.2" y="144.8">SDA</text>
<text x="188.3" y="148.1">SCL</text>
<text x="206.3" y="144.3">CBYPASS</text>
<text x="209.6" y="147.6">GND</text>
<text x="213.2" y="147">20</text>
<text x="223.9" y="149.9">470nF</text>
<text x="224.1" y="148.6">C819</text>
<text x="62.7" y="152.8">R809</text>
<text x="65" y="154.5">0</text>
<text x="80" y="153.9">7</text>
<text x="81.4" y="152.3" transform="rotate(-90 81.4 152.3)">_RST</text>
<text x="83.3" y="153.9">8</text>
<text x="84.8" y="152.3" transform="rotate(-90 84.8 152.3)">_SEN</text>
<text x="86.7" y="153.9">9</text>
<text x="88.6" y="151.7" transform="rotate(-90 88.6 151.7)">SCLK</text>
<text x="90" y="153.9">10</text>
<text x="91.9" y="152.3" transform="rotate(-90 91.9 152.3)">SDIO</text>
<text x="93.3" y="153.9">11</text>
<text x="95.2" y="152.3" transform="rotate(-90 95.2 152.3)">RCLK</text>
<text x="96.6" y="153.9">12</text>
<text x="98.6" y="152.3" transform="rotate(-90 98.6 152.3)">VIO</text>
<text x="185.5" y="150.7">12</text>
<text x="188.1" y="150.8">GND</text>
<text x="192.1" y="155.3">13</text>
<text x="192.5" y="153.5" transform="rotate(-90 192.5 153.5)">ID_ENB</text>
<text x="195.5" y="155.3">14</text>
<text x="195.5" y="153.5" transform="rotate(-90 195.5 153.5)">I2CSPI_SEL</text>
<text x="198.8" y="155.3">15</text>
<text x="198.8" y="153.5" transform="rotate(-90 198.8 153.5)">MONO+</text>
<text x="202.1" y="155.3">16</text>
<text x="202.1" y="153.5" transform="rotate(-90 202.1 153.5)">VDD</text>
<text x="205.4" y="155.3">17</text>
<text x="205.4" y="153.5" transform="rotate(-90 205.4 153.5)">MONO-</text>
<text x="207.4" y="151">RHP3D1</text>
<text x="208.8" y="155.3">18</text>
<text x="213.2" y="150.4">19</text>
<text x="224.5" y="150.8">6.3V</text>
<text x="46.8" y="158.1">BUSENABLE</text>
<text x="97" y="159.1" transform="rotate(-90 97 159.1)">0</text>
<text x="210" y="161.5">470nF</text>
<text x="210" y="160.2">C823</text>
<text x="220.8" y="159.9">C828</text>
<text x="220.8" y="161.1">2.2UF</text>
<text x="57.7" y="162.8">R811</text>
<text x="58.1" y="164.1">NC</text>
<text x="97" y="165.7" transform="rotate(-90 97 165.7)">R812</text>
<text x="188.7" y="167.4">R813</text>
<text x="210.4" y="162.4">6.3V</text>
<text x="220.8" y="162.4">16V</text>
<text x="89.2" y="172.7" transform="rotate(-90 89.2 172.7)">SCL</text>
<text x="92.6" y="172.9" transform="rotate(-90 92.6 172.9)">SDA</text>
<text x="189.8" y="168.6">0</text>
<text x="253.9" y="169.9">SPK_N</text>
<text x="253.9" y="171.5">SPK_P</text>
<text x="95.9" y="177.2" transform="rotate(-90 95.9 177.2)">32K_RADIO</text>
<text x="220.3" y="177.4">gsm</text>
<text x="220.3" y="180.7">gsm</text>
<text x="272.7" y="184">A3</text>
<text x="161.3" y="194">gsm</text>
<text x="180.8" y="194">Friday, March 10, 2006</text>
<text x="266.5" y="193.1">8</text>
<text x="272.8" y="193.1">8</text>
</g>
<text font-size=".8" x="206.8" y="153.1">LHP3D1</text>
</svg>
